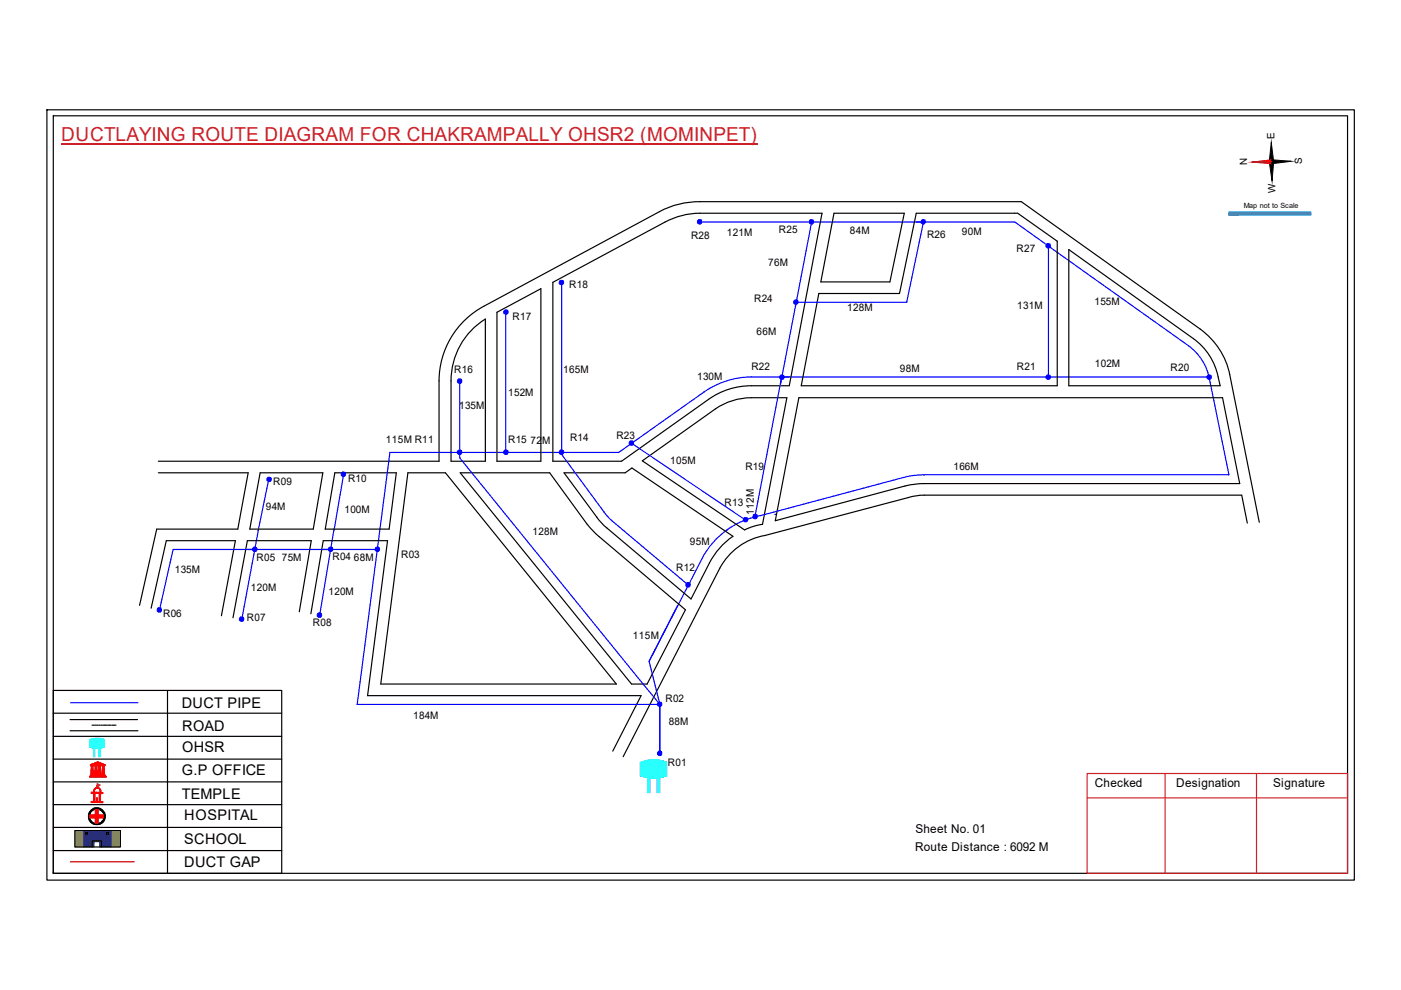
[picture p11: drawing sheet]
<svg xmlns="http://www.w3.org/2000/svg" width="297mm" height="210mm" viewBox="0 0 297 210" stroke-linecap="round" stroke-linejoin="round" font-family="sans-serif">
<path d="M11.3 151.2h48.4M11.3 156.1h48.4M14.9 152.6h14.3M14.9 154.9h14.3M35.5 146.4v38.8M11.3 175.4h48.4M11.3 161h48.4M11.3 165.8h48.4M11.3 170.6h48.4M11.3 180.3h48.4" fill="none" stroke="#000" stroke-width=".25"/>
<path d="M21 158.6h.3v1.8h-.3z" fill-rule="evenodd" fill="#0ffffc"/>
<path d="M21 158.6h.3v1.8h-.3z" fill="none" stroke="#0ffffc" stroke-width=".21"/>
<path d="M19.9 158.6h.2v1.8h-.2z" fill-rule="evenodd" fill="#0ffffc"/>
<path d="M19 156.9l1.6-.4 1.5 .3v1.6l-1.5 .3-1.6-.4zM19.9 158.6h.2v1.8h-.2z" fill="none" stroke="#0ffffc" stroke-width=".21"/>
<path d="M19 156.8a4 4 0 0 1 3.1 0v1.7a4.5 4.5 0 0 1-3-.1z" fill-rule="evenodd" fill="#0ffffc"/>
<path d="M19 156.8a4 4 0 0 1 3.1 0v1.7a4.5 4.5 0 0 1-3-.1z" fill="none" stroke="#0ffffc" stroke-width=".21"/>
<path d="M19 164.6h3.5v.2h-3.5zM19.2 164.3h3.1v.2h-3.1zM19.2 162.1l1.5-.6 1.6 .7zM19.3 162.4l.6-.1-.2 .1 .1 1.7h-.5l.1-1.7zM19.3 164.2h2.8v.1h-2.8zM19.5 162.1l1.2-.5 1.3 .5zM20.1 162.3h.5v1.8h-.5zM20.7 161.7l.2 .1-.2 .3zM20.9 162.3h.5v1.8h-.5zM21.6 162.3l.6 .1h-.1v1.7h-.4l.1-1.7z" fill="none" stroke="#f00" stroke-width=".21"/>
<path d="M21.6 162.3h.5v1.8h-.5z" fill-rule="evenodd" fill="#f00"/>
<path d="M21.6 162.3h.5v1.8h-.5z" fill="none" stroke="#f00" stroke-width=".21"/>
<path d="M20.9 162.3h.5v1.8h-.5z" fill-rule="evenodd" fill="#f00"/>
<path d="M20.9 162.3h.5v1.8h-.5z" fill="none" stroke="#f00" stroke-width=".21"/>
<path d="M20.1 162.3h.5v1.8h-.5z" fill-rule="evenodd" fill="#f00"/>
<path d="M20.1 162.3h.5v1.8h-.5z" fill="none" stroke="#f00" stroke-width=".21"/>
<path d="M19.3 162.3h.5v1.8h-.5z" fill-rule="evenodd" fill="#f00"/>
<path d="M19.3 162.3h.5v1.8h-.5z" fill="none" stroke="#f00" stroke-width=".21"/>
<path d="M20.6 161.7h.4v.4h-.4z" fill-rule="evenodd" fill="#f00"/>
<path d="M19 164.6h3.6v.2h-3.6zM19 164.7h3.6M19.2 164.3h3.1v.2h-3.1zM19.2 164.4h3.1M19.3 164.2h2.8v.1h-2.8zM19.3 164.3h2.8M20.6 161.7h.4v.4h-.4z" fill="none" stroke="#f00" stroke-width=".21"/>
<path d="M19.2 162.1l1-.4a.94 .94 0 0 1 1.1 0l1 .4v.2h-3.1zM19.9 162.1h.7l-.1-.3zM21 161.8l-.1 .3h.7z" fill-rule="evenodd" fill="#f00"/>
<path d="M19.2 162.1l1-.4a.94 .94 0 0 1 1.1 0l1 .4v.2h-3.1zM19.9 162.1l.6-.3 .1 .3zM20.1 168.1h1l-.1 1.9-.9-.1zM20.1 167.2a.73 .73 0 0 1 .9-.2 .73 .73 0 0 1 .4 .9v.2h.4v.1h-.5v1.7l.5 .1v.2l-2.5-.1v-.2h.6v-1.8h-.5v-.1h.5v-.4zM20.1 167.3a.55 .55 0 0 1 1 0l.2 .8-1.4-.1zM20.5 169.2l.1 .6zM20.6 166.5l.1 .5zM21 161.8l.6 .3h-.7z" fill="none" stroke="#f00" stroke-width=".21"/>
<path d="M20.6 166.2l.6 .3-.5 .3z" fill="none" stroke="#e66000" stroke-width=".21"/>
<path d="M20 167.2a.8 .8 0 0 1 1.4 .3v.5l.4 .1v.1l-.5 .1v1.5l.1 .2h.4v.2h-2.5v-.3l.6-.1v-1.6h-.6v-.2h.5zM20.1 167.4l-.2 .6h1.3l-.1-.6-.2-.3h-.5zM20.1 168.3v1.6h.9v-1.7zM20.4 169.2h.3l-.1 .7h-.2z" fill-rule="evenodd" fill="#f00"/>
<path d="M20 167.2a.8 .8 0 0 1 1.4 .3v.5l.4 .1v.1l-.5 .1v1.5l.1 .2h.4v.2h-2.5v-.3l.6-.1v-1.6h-.6v-.2h.5zM20.1 167.4l.3-.3h.5l.2 .3 .1 .6h-1.3zM20.1 168.3l.9-.1v1.7h-.9zM20.4 169.2h.3l-.1 .7h-.2z" fill="none" stroke="#f00" stroke-width=".21"/>
<path d="M20.6 166.5v.5z" fill="#f00"/>
<path d="M20.6 166.5v.5z" fill="none" stroke="#f00" stroke-width=".21"/>
<path d="M20.6 166.5v.5z" fill="#f00"/>
<path d="M20.6 166.5v.5z" fill="none" stroke="#f00" stroke-width=".21"/>
<path d="M20.6 166.5v.5z" fill="#f00"/>
<path d="M20.6 166.5v.5zM20.6 166.5v.5" fill="none" stroke="#f00" stroke-width=".21"/>
<path d="M20.7 166.8l-.1 .2z" fill="#f00"/>
<path d="M20.7 166.8l-.1 .2z" fill="none" stroke="#f00" stroke-width=".21"/>
<path d="M20.7 166.8v.2z" fill="#f00"/>
<path d="M20.7 166.8v.2z" fill="none" stroke="#f00" stroke-width=".21"/>
<path d="M20.6 167h.1z" fill="#f00"/>
<path d="M20.6 167h.1z" fill="none" stroke="#f00" stroke-width=".21"/>
<path d="M20.6 167h.1z" fill="#f00"/>
<path d="M20.6 167h.1z" fill="none" stroke="#f00" stroke-width=".21"/>
<path d="M20.6 166.2l.6 .3-.6 .3z" fill-rule="evenodd" fill="#e66000"/>
<path d="M20.6 166.2l.6 .3-.6 .3z" fill="none" stroke="#e66000" stroke-width=".21"/>
<path d="M11.3 146.4h48.4v38.8h-48.4zM19.5 153.8h.4M20 153.8h.3M20.4 153.8h.4M21 153.8h.2M21.4 153.8h.3M21.9 153.8h.3M22.3 153.8h.3M22.8 153.8h.4M23.2 153.8h.4M23.7 153.8h.4M24.2 153.8h.4" fill="none" stroke="#000" stroke-width=".25"/>
<path d="M14.9 149h14.3" fill="none" stroke="#00f" stroke-width=".25"/>
<g fill="none" stroke="#000" stroke-width=".21">
<path d="M19.3 172a1.38 1.38 0 0 1 2.4 .2 1.49 1.49 0 0 1-.8 2.4 1.59 1.59 0 0 1-1.7-.8 1.59 1.59 0 0 1 .1-1.8z"/>
<circle cx="20.5" cy="173" r="1.81"/>
<circle cx="20.5" cy="173.1" r="1.78"/>
<circle cx="20.5" cy="173.1" r="1.59"/>
</g>
<path d="M18.7 173a1.81 1.81 0 0 1 3.6 0 1.81 1.81 0 0 1-3.6 0zM19.3 172a1.55 1.55 0 0 0 .2 2.2 1.55 1.55 0 0 0 2.2-.1 1.55 1.55 0 0 0-.2-2.2l-.4-.2a1.37 1.37 0 0 0-1.8 .3z" fill-rule="evenodd" fill="#000"/>
<path d="M19.1 172.8h1.2v-1.1h.5v1.1h1.1v.6h-1.1v1.1h-.5v-1.1h-1.2z" fill="none" stroke="#f00" stroke-width=".25"/>
<path d="M19.1 172.8h1.1v-1.1h.6v1.1h1.1v.6h-1.1v1.1h-.6v-1.1h-1.1z" fill-rule="evenodd" fill="#f00"/>
<path d="M19.1 172.8h1.1v-1.1h.6v1.1h1.1v.6h-1.1v1.1h-.6v-1.1h-1.1z" fill="none" stroke="#f00" stroke-width=".21"/>
<path d="M14.9 182.7h13.6" fill="none" stroke="#f00" stroke-width=".25"/>
<path d="M15.9 176.1h1.9v3.5h-1.9zM23.6 176.1h1.9v3.5h-1.9z" fill-rule="evenodd" fill="#c8c92d"/>
<path d="M15.9 176.1h1.9v3.5h-1.9zM23.6 176.1h1.9v3.5h-1.9z" fill="none" stroke="#c8c92d" stroke-width=".21"/>
<path d="M17.7 176.1h5.9v3.5h-2.5v-1.1h-1.2v1.1h-2.2zM18.2 176.5v.4h.3v-.4zM22.6 176.5v.4h.4v-.4z" fill-rule="evenodd" fill="#293189"/>
<path d="M17.7 176.1h5.9v3.5h-2.5v-1.1h-1.2v1.1h-2.2zM18.2 176.5h.3v.4h-.3zM22.6 176.5h.4v.4h-.4z" fill="none" stroke="#293189" stroke-width=".21"/>
<path d="M9.9 23.3h277.2v163.3h-277.2zM11.3 24.6h274.4v160.6h-274.4zM15.9 176.1h9.6v3.5h-9.6zM18.2 176.5h.4v.4h-.4zM19.5 179.6v-1.3h2v1.3M22.6 176.5h.5v.4h-.5zM11.3 184.8v.4" fill="none" stroke="#000" stroke-width=".25"/>
<path d="M13 30.4h147.6M230.5 164h55.2v21.2h-55.2zM230.5 169.2h55.2M247 164v21.2M266.4 164v21.2" fill="none" stroke="#cd2027" stroke-width=".25"/>
<path d="M269.1 34.3h.9l-.3 4.1zM269.5 30.2l.5 4.1h-.9z" fill="#000"/>
<path d="M269.1 34.3h.9l-.3 4.1zM269.5 30.2l.5 4.1h-.9z" fill="none" stroke="#000" stroke-width=".21"/>
<path d="M265.5 34.4l4.1-.5v.8z" fill="#f00"/>
<path d="M265.5 34.4l4.1-.5v.8z" fill="none" stroke="#f00" stroke-width=".21"/>
<path d="M269.6 33.9l4.1 .3-4.1 .5z" fill="#000"/>
<path d="M269.6 33.9l4.1 .3-4.1 .5z" fill="none" stroke="#000" stroke-width=".21"/>
<path d="M273.7 34.2l-8.2 .2" fill="none" stroke="#000" stroke-width=".25"/>
<path d="M269.6 34.3l-4.1 .1" fill="none" stroke="#f00" stroke-width=".25"/>
<path d="M260.6 45h17.2v.6h-17.2z" fill-rule="evenodd" fill="#0093dd"/>
<path d="M260.6 45h17.2v.6h-17.2z" fill="none" stroke="#0093dd" stroke-width=".21"/>
<path d="M260.6 45h17.3v.6h-17.3z" fill="none" stroke="#0093dd" stroke-width=".25"/>
<g fill="none" stroke="#000" stroke-width=".25">
<path d="M117.2 59.9l23.8-12.8a15.9 15.9 0 0 1 7.4-1.9h25.9l-7 36.6h-8a15.6 15.6 0 0 0-9.1 2.9l-18.4 13.1h-14.6zM176.8 45.2h14.9l-3 14.6h-14.7zM226.6 52.9l26.4 18.9a13.2 13.2 0 0 1 5.3 8.1l.4 1.9h-32.1zM100.1 69.9l2.8-2.3v30.2h-7.3v-17a15.4 15.4 0 0 1 4.5-10.9zM105.4 66.2l9.3-5v36.6h-9.3zM173.6 62.2h17.1l3.6-17h21.5l8.4 5.9v30.7h-54.3zM33.6 97.8h59.5v-17a18 18 0 0 1 9.5-15.9l37.2-20a17.7 17.7 0 0 1 8.6-2.1h68.1l38 27a15.9 15.9 0 0 1 6.2 9.6l6.3 31.3M136.2 97.7l15.5-11a13.5 13.5 0 0 1 7.6-2.4h7.5l-5.1 26.9-1.7 .3-2.1 .9zM33.6 100.2h19l-2.2 12h-17.2l-3.6 16.2M55.2 100.2h13.2l-2 12h-13.4zM71 100.2h13l-1.5 12h-13.5zM86.5 100.2h7.9l36.3 44.8h-50z"/>
<path d="M97.6 100.2h18.9l8 11 1.6 1.8 19.2 16.3-8.1 15.7h-3.3zM119.6 100.2h12.9l1.5-1 21.4 14.5a15.3 15.3 0 0 0-5 5.7l-3.9 7.6-18.6-15.8-1.1-1.1zM162.2 113.5a13.5 13.5 0 0 0-9.6 7l-20.5 39.9M262.8 102.5l-3.6-18.2h-89.8l-5 26.1M263.3 105l1.2 5.9M32 128.9l3.3-14.3h14.6l-3 16M63.5 129.7l2.5-15.1h-13.6l-3 16.4M65.9 130.1l2.6-15.5h13.7l-4.3 32.9h58l-6 11.8"/>
</g>
<g fill="none" stroke="#00f" stroke-width=".25">
<path d="M119.1 59.9v36.5l10 13.4 16.8 14.2M148.4 47.1h66.8l36.8 26.2a11.2 11.2 0 0 1 4.4 7l4.2 20.4M172.1 47.1l-12 62.5M195.8 47.1l-3.6 17h-23.4M222.3 52.2v27.7M107.2 66.2v29.7M256.4 79.9h-97.1a17.6 17.6 0 0 0-10.1 3.2l-18 12.8h-48.5l-7 53.5h64.2M97.5 80.8v16.3l38.1 47M133.9 94l24.1 16.2M54.8 112.2l-3.5 19.1M57 101.4l-2.3 11.1M70.8 112.2l-3 18.3"/>
<path d="M72.9 100.6l-2.1 11.8M80 116.5h-43.3l-2.9 12.8M154.4 112.2a16.8 16.8 0 0 0-5.6 6.3l-11.2 21.7 6-11.8M161.3 109.3a17.3 17.3 0 0 0-7.5 3.3M164.3 109.1h.3"/>
</g>
<circle cx="33.8" cy="129.3" r=".49" fill="#00f"/>
<circle cx="33.8" cy="129.3" r=".49" fill="none" stroke="#00f" stroke-width=".21"/>
<circle cx="51.2" cy="131.2" r=".49" fill="#00f"/>
<circle cx="51.2" cy="131.2" r=".49" fill="none" stroke="#00f" stroke-width=".21"/>
<circle cx="54" cy="116.4" r=".49" fill="#00f"/>
<circle cx="54" cy="116.4" r=".49" fill="none" stroke="#00f" stroke-width=".21"/>
<circle cx="57.1" cy="101.6" r=".49" fill="#00f"/>
<circle cx="57.1" cy="101.6" r=".49" fill="none" stroke="#00f" stroke-width=".21"/>
<circle cx="72.8" cy="100.5" r=".49" fill="#00f"/>
<circle cx="72.8" cy="100.5" r=".49" fill="none" stroke="#00f" stroke-width=".21"/>
<circle cx="70.1" cy="116.4" r=".49" fill="#00f"/>
<circle cx="70.1" cy="116.4" r=".49" fill="none" stroke="#00f" stroke-width=".21"/>
<circle cx="80" cy="116.4" r=".49" fill="#00f"/>
<circle cx="80" cy="116.4" r=".49" fill="none" stroke="#00f" stroke-width=".21"/>
<circle cx="67.8" cy="130.4" r=".49" fill="#00f"/>
<circle cx="67.8" cy="130.4" r=".49" fill="none" stroke="#00f" stroke-width=".21"/>
<circle cx="139.9" cy="149.3" r=".49" fill="#00f"/>
<circle cx="139.9" cy="149.3" r=".49" fill="none" stroke="#00f" stroke-width=".21"/>
<circle cx="139.9" cy="159.7" r=".49" fill="#00f"/>
<circle cx="139.9" cy="159.7" r=".49" fill="none" stroke="#00f" stroke-width=".21"/>
<circle cx="145.9" cy="124" r=".49" fill="#00f"/>
<circle cx="145.9" cy="124" r=".49" fill="none" stroke="#00f" stroke-width=".21"/>
<circle cx="97.5" cy="80.8" r=".49" fill="#00f"/>
<circle cx="97.5" cy="80.8" r=".49" fill="none" stroke="#00f" stroke-width=".21"/>
<circle cx="97.5" cy="95.8" r=".49" fill="#00f"/>
<circle cx="97.5" cy="95.8" r=".49" fill="none" stroke="#00f" stroke-width=".21"/>
<circle cx="107.3" cy="95.8" r=".49" fill="#00f"/>
<circle cx="107.3" cy="95.8" r=".49" fill="none" stroke="#00f" stroke-width=".21"/>
<circle cx="119.1" cy="95.8" r=".49" fill="#00f"/>
<circle cx="119.1" cy="95.8" r=".49" fill="none" stroke="#00f" stroke-width=".21"/>
<circle cx="119.1" cy="59.9" r=".49" fill="#00f"/>
<circle cx="119.1" cy="59.9" r=".49" fill="none" stroke="#00f" stroke-width=".21"/>
<circle cx="133.9" cy="93.9" r=".49" fill="#00f"/>
<circle cx="133.9" cy="93.9" r=".49" fill="none" stroke="#00f" stroke-width=".21"/>
<circle cx="158.1" cy="110.2" r=".49" fill="#00f"/>
<circle cx="158.1" cy="110.2" r=".49" fill="none" stroke="#00f" stroke-width=".21"/>
<circle cx="160.1" cy="109.5" r=".49" fill="#00f"/>
<circle cx="160.1" cy="109.5" r=".49" fill="none" stroke="#00f" stroke-width=".21"/>
<circle cx="165.8" cy="79.9" r=".49" fill="#00f"/>
<circle cx="165.8" cy="79.9" r=".49" fill="none" stroke="#00f" stroke-width=".21"/>
<circle cx="168.8" cy="64" r=".49" fill="#00f"/>
<circle cx="168.8" cy="64" r=".49" fill="none" stroke="#00f" stroke-width=".21"/>
<circle cx="172.1" cy="47" r=".49" fill="#00f"/>
<circle cx="172.1" cy="47" r=".49" fill="none" stroke="#00f" stroke-width=".21"/>
<circle cx="148.4" cy="47" r=".49" fill="#00f"/>
<circle cx="148.4" cy="47" r=".49" fill="none" stroke="#00f" stroke-width=".21"/>
<circle cx="195.8" cy="47" r=".49" fill="#00f"/>
<circle cx="195.8" cy="47" r=".49" fill="none" stroke="#00f" stroke-width=".21"/>
<circle cx="222.3" cy="79.9" r=".49" fill="#00f"/>
<circle cx="222.3" cy="79.9" r=".49" fill="none" stroke="#00f" stroke-width=".21"/>
<circle cx="222.3" cy="52.1" r=".49" fill="#00f"/>
<circle cx="222.3" cy="52.1" r=".49" fill="none" stroke="#00f" stroke-width=".21"/>
<circle cx="256.4" cy="79.9" r=".49" fill="#00f"/>
<circle cx="256.4" cy="79.9" r=".49" fill="none" stroke="#00f" stroke-width=".21"/>
<circle cx="107.3" cy="66.1" r=".49" fill="#00f"/>
<circle cx="107.3" cy="66.1" r=".49" fill="none" stroke="#00f" stroke-width=".21"/>
<path d="M260.6 100.7h-65.9l-2.6 .4-30.8 8.2M135.6 144.1l4.3 5.3M137.6 140.2l2.3 9.2M139.9 149.4v10.3" fill="none" stroke="#00f" stroke-width=".25"/>
<path d="M262.8 102.5l-68 .1-2.9 .4-27.5 7.4M263.3 105h-68.5l-1.7 .3-30.9 8.2" fill="none" stroke="#000" stroke-width=".25"/>
<path d="M139.3 164.8h.6v3.3h-.6z" fill-rule="evenodd" fill="#0ffffc"/>
<path d="M139.3 164.8h.6v3.3h-.6z" fill="none" stroke="#0ffffc" stroke-width=".21"/>
<path d="M137.3 164.8h.5v3.3h-.5z" fill-rule="evenodd" fill="#0ffffc"/>
<path d="M135.8 161.7a7.1 7.1 0 0 1 5.5-.1v2.8a7.1 7.1 0 0 1-5.5 0zM137.3 164.8h.5v3.3h-.5z" fill="none" stroke="#0ffffc" stroke-width=".21"/>
<path d="M135.8 161.6a7.8 7.8 0 0 1 5.5 0v3a8 8 0 0 1-5.5-.1z" fill-rule="evenodd" fill="#0ffffc"/>
<path d="M135.8 161.6a7.8 7.8 0 0 1 5.5 0v3a8 8 0 0 1-5.5-.1z" fill="none" stroke="#0ffffc" stroke-width=".21"/>
<text font-size="4.1" fill="#cd2027" x="13" y="29.9">DUCTLAYING ROUTE DIAGRAM FOR CHAKRAMPALLY OHSR2 (MOMINPET)</text>
<g font-size="3.1">
<text x="38.6" y="150">DUCT PIPE</text>
<text x="38.6" y="154.9">ROAD</text>
<text x="38.6" y="159.5">OHSR</text>
<text x="38.6" y="164.3">G.P OFFICE</text>
<text x="38.6" y="169.3">TEMPLE</text>
<text x="39.1" y="173.9">HOSPITAL</text>
<text x="39.1" y="179">SCHOOL</text>
<text x="39.1" y="183.8">DUCT GAP</text>
</g>
<g font-size="2.6">
<text x="232.1" y="167">Checked</text>
<text x="249.4" y="167">Designation</text>
<text x="270" y="167">Signature</text>
<text x="194.1" y="176.6">Sheet No. 01</text>
<text x="194" y="180.3">Route Distance : 6092 M</text>
</g>
<g font-size="2.2">
<text x="146.5" y="50.7">R28</text>
<text x="154.1" y="50">121M</text>
<text x="165.1" y="49.4">R25</text>
<text x="180.2" y="49.6">84M</text>
<text x="196.6" y="50.5">R26</text>
<text x="203.9" y="49.9">90M</text>
<text x="215.5" y="53.4">R27</text>
<text x="162.9" y="56.5">76M</text>
<text x="120.7" y="61.1">R18</text>
<text x="159.9" y="64">R24</text>
<text x="179.6" y="66">128M</text>
<text x="215.7" y="65.6">131M</text>
<text x="232" y="64.8">155M</text>
<text x="108.7" y="67.8">R17</text>
<text x="160.4" y="71.1">66M</text>
<text x="232.1" y="77.8">102M</text>
<text x="96.3" y="79.1">R16</text>
<text x="107.7" y="83.9">152M</text>
<text x="119.4" y="79.2">165M</text>
<text x="147.8" y="80.5">130M</text>
<text x="159.3" y="78.5">R22</text>
<text x="190.8" y="78.9">98M</text>
<text x="215.6" y="78.5">R21</text>
<text x="248.2" y="78.7">R20</text>
<text x="97.3" y="86.8">135M</text>
<text x="81.8" y="93.9">115M R11</text>
<text x="107.7" y="94">R15</text>
<text x="112.5" y="94.2">72M</text>
<text x="120.9" y="93.6">R14</text>
<text x="130.7" y="93.1">R23</text>
<text x="142.1" y="98.5">105M</text>
<text x="158" y="99.7">R19</text>
<text x="202.1" y="99.7">166M</text>
<text x="58" y="102.9">R09</text>
<text x="73.8" y="102.2">R10</text>
<text x="153.6" y="107.2">R13</text>
<text x="56.3" y="108.2">94M</text>
<text x="73" y="108.8">100M</text>
<text x="112.9" y="113.4">128M</text>
<text x="159.8" y="109.2" transform="rotate(-90 159.8 109.2)">112M</text>
<text x="54.4" y="119">R05</text>
<text x="59.7" y="118.9">75M</text>
<text x="70.5" y="118.7">R04</text>
<text x="75.1" y="119">68M</text>
<text x="85" y="118.3">R03</text>
<text x="146.3" y="115.5">95M</text>
<text x="37" y="121.4">135M</text>
<text x="53.2" y="125.2">120M</text>
<text x="143.4" y="121">R12</text>
<text x="34.6" y="130.8">R06</text>
<text x="52.4" y="131.7">R07</text>
<text x="69.6" y="126.2">120M</text>
<text x="66.3" y="132.7">R08</text>
<text x="134.2" y="135.4">115M</text>
<text x="141.1" y="148.8">R02</text>
<text x="87.6" y="152.5">184M</text>
<text x="141.8" y="153.7">88M</text>
<text x="141.6" y="162.4">R01</text>
</g>
<g font-size="2.1">
<text x="270.2" y="29.5" transform="rotate(-91 270.2 29.5)">E</text>
<text x="264.5" y="35.1" transform="rotate(-91 264.5 35.1)">N</text>
<text x="276.1" y="34.8" transform="rotate(-91 276.1 34.8)">S</text>
<text x="270.5" y="40.9" transform="rotate(-91 270.5 40.9)">W</text>
</g>
<text font-size="1.5" x="263.7" y="44.2">Map not to Scale</text>
</svg>
